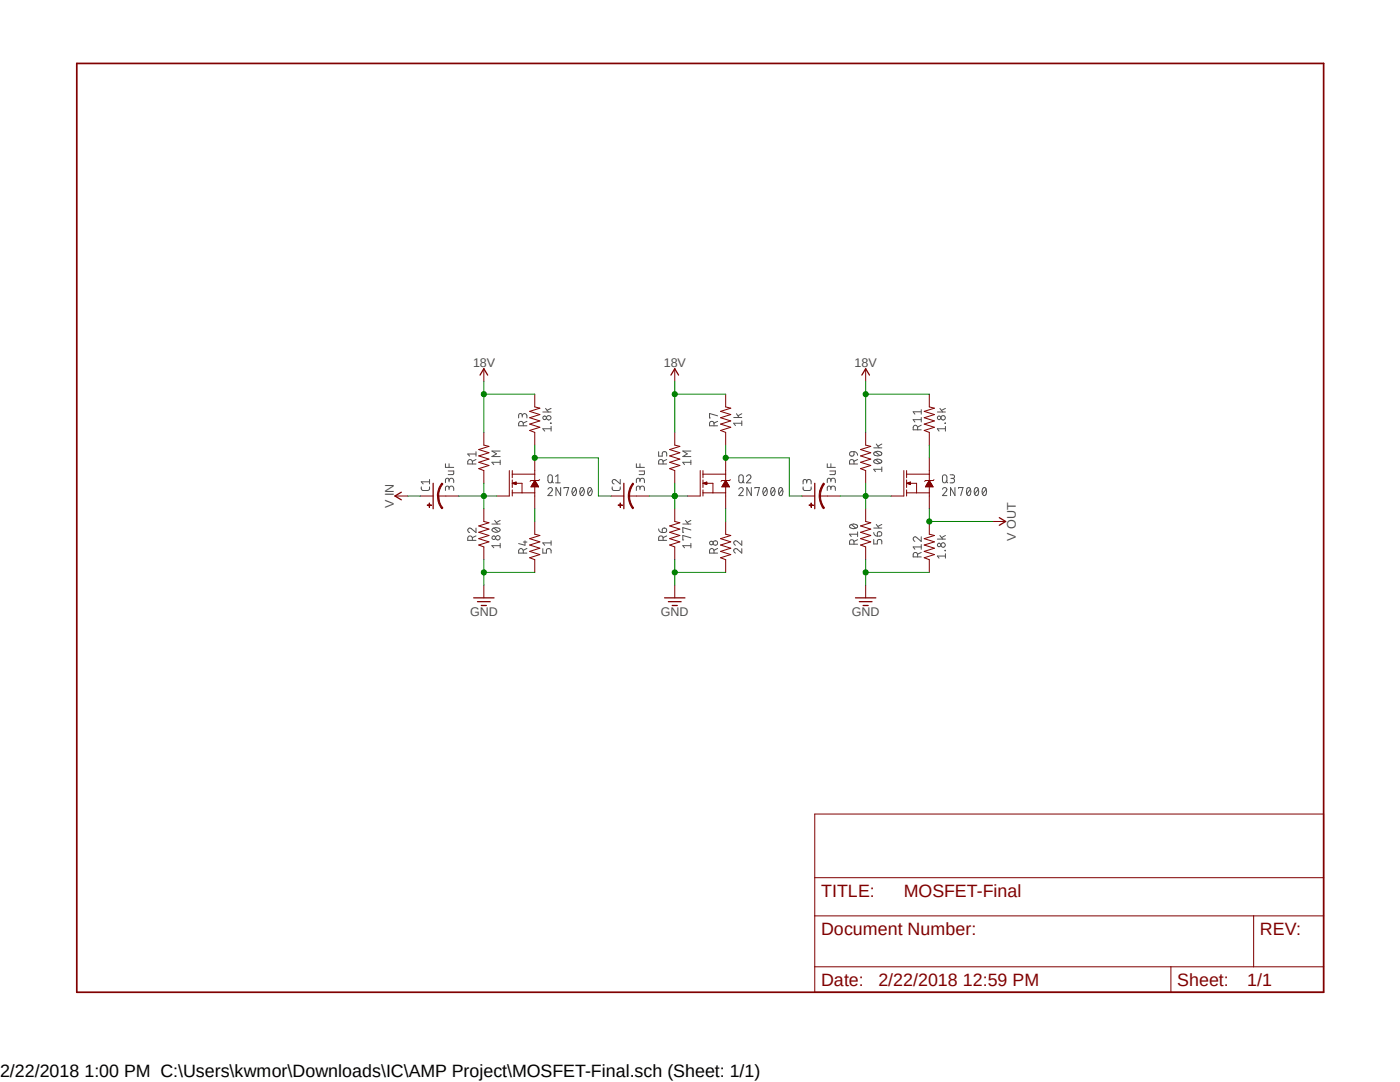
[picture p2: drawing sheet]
<svg xmlns="http://www.w3.org/2000/svg" width="279mm" height="216mm" viewBox="0 0 279 216" stroke-linecap="round" stroke-linejoin="round" font-family="sans-serif">
<path d="M14.8 12.3l249.7 186.2M264.5 12.3l-249.7 186.2" fill="none" stroke="#fff" stroke-width=".2"/>
<g fill="none" stroke="#505050" stroke-width=".2">
<path d="M84.1 97.2l.1 .5 .3 .2 1-.1 .2-.1v-.5M85.7 95.7v.9M85.7 96.1h-1.6l.4 .5M88.9 92.5v.8h1.7M89.5 94h1.1l-.2 .7h-.9M89.6 97.4a.47 .47 0 0 1 .5-.4 .47 .47 0 0 1 .5 .4v.5M89.6 97.7v-.4a.36 .36 0 0 0-.3-.3 .36 .36 0 0 0-.4 .3v.6M89.6 95.9a.47 .47 0 0 1 .5-.5 .47 .47 0 0 1 .5 .5v.4M89.6 96.1v-.3a.36 .36 0 0 0-.3-.4 .36 .36 0 0 0-.4 .4v.5M89.6 92.5v.8M94.3 92.6v-.5a.47 .47 0 0 0-.5-.4 .47 .47 0 0 0-.5 .4v.5h1.7M95 91.7l-.7 .3"/>
<path d="M95 90.6h-1.7l.4 .4M95 90.1v.9M99.8 92.2h-1.6l.4 .5M99.8 91.8v.9M99.8 90h-1.6l.9 .6-.9 .5h1.6M104.2 83a.47 .47 0 0 1 .5-.5 .47 .47 0 0 1 .5 .5v.4M104.2 83.2v-.5a.37 .37 0 0 0-.4-.2 .37 .37 0 0 0-.3 .4v.5M104.4 85v-.5a.47 .47 0 0 0-.4-.4 .47 .47 0 0 0-.5 .4v.5h1.7M105.2 84.1l-.8 .3M108.3 82.2h1.7M108.9 81.5l.5 .7M109.3 97.6a.45 .45 0 0 1 .7-.3 .45 .45 0 0 1 .1 .7l-.8 .9h.9"/>
<path d="M109.6 94.8h.4a1.3 1.3 0 0 1 .2 1.3 .46 .46 0 0 1-.5 .2 .46 .46 0 0 1-.4-.4v-.7zM109.9 84.4l.1 .1zM110 85.6h-1.7l.4 .4M110 85.1v.9M110 81.5l-.8 .4M110.1 96l.3 .4M110.9 95.1l.4-.4v1.7M110.9 96.4h.9M111.9 97.3v1.6l-.9-1.6v1.6M112.6 97.5v-.2h.9l-.5 1.6M114.4 97.3h.2a.93 .93 0 0 1 0 1.6 1.02 1.02 0 0 1-.2-1.6zM115 97.6l-.8 1"/>
<path d="M116 97.3h.2a.93 .93 0 0 1 0 1.6 1.02 1.02 0 0 1-.2-1.6zM116.5 97.6l-.7 1M117.5 97.3h.2a.93 .93 0 0 1 0 1.6 1.02 1.02 0 0 1-.2-1.6zM118.1 97.6l-.8 1M122.2 97.2v.5l.4 .2 1-.1 .2-.6M123.8 95.7v.9l-.9-.8a.44 .44 0 0 0-.7 .1 .44 .44 0 0 0 .4 .7M127 92.5v.8h1.6M127.6 94h1v.6l-.1 .1h-.9M127.7 97.4l.1-.2a.43 .43 0 0 1 .5-.2 .43 .43 0 0 1 .3 .4v.5M127.7 97.7v-.5a.37 .37 0 0 0-.4-.2 .37 .37 0 0 0-.3 .3v.6M127.7 95.9l.1-.3a.43 .43 0 0 1 .5-.2 .43 .43 0 0 1 .3 .5v.4M127.7 96.1v-.5a.37 .37 0 0 0-.4-.2 .37 .37 0 0 0-.3 .4v.5"/>
<path d="M127.7 92.5v.8M131.4 90.1v.9h.8v-.5a.45 .45 0 0 1 .4-.4 .45 .45 0 0 1 .5 .4v.5M132.3 92.6v-.7a.46 .46 0 0 0-.5-.2 .46 .46 0 0 0-.4 .4v.5h1.7M133.1 91.7l-.8 .3M137.9 92.2h-1.6l.3 .5M137.9 90h-1.6l.9 .6-.9 .5h1.6M137.9 91.8v.9M142.5 85v-.7a.46 .46 0 0 0-.5-.2 .46 .46 0 0 0-.4 .4v.5h1.6M143.2 83l-1.6-.5v.9h.2M143.2 84.1l-.7 .3M146.4 83.3h1.6M147 82.5l.5 .8"/>
<path d="M147.4 97.6a.44 .44 0 0 1 .7-.3 .44 .44 0 0 1 .1 .7l-.8 .9h.9M147.5 95a.46 .46 0 0 1 .5-.2 .46 .46 0 0 1 .3 .4v.7a.45 .45 0 0 1-.4 .5 .45 .45 0 0 1-.5-.5zM148 84.5h-1.6l.4 .4M148 84v.9M148 82.5l-.7 .5M148.2 96l.3 .4M149 95.1a.45 .45 0 0 1 .6-.4 .45 .45 0 0 1 .1 .8l-.7 .9h.9M149.9 97.3v1.6l-.8-1.6v1.6M150.7 97.5v-.2h.9l-.5 1.6M152.5 97.3h.2a.98 .98 0 0 1 0 1.6 1.02 1.02 0 0 1-.2-1.6zM153 97.6l-.7 1M154.1 97.3h.2a.98 .98 0 0 1 0 1.6 1.02 1.02 0 0 1-.2-1.6z"/>
<path d="M154.6 97.6l-.7 1M155.6 97.3h.2a.98 .98 0 0 1 0 1.6 1.02 1.02 0 0 1-.2-1.6zM156.2 97.6l-.8 1M160.3 97.2v.5l.3 .2 1.1-.1 .2-.6M161 96.1a.45 .45 0 0 1 .4-.4 .45 .45 0 0 1 .5 .4v.5M161 96.4v-.6a.37 .37 0 0 0-.4-.1 .37 .37 0 0 0-.3 .3v.6M165.1 92.5v.8h1.6M165.6 94h1.1l-.1 .7h-1M165.8 97.4l.1-.2a.46 .46 0 0 1 .5-.2 .46 .46 0 0 1 .3 .4v.5M165.8 97.7v-.4a.36 .36 0 0 0-.3-.3 .36 .36 0 0 0-.4 .3v.6M165.8 95.9a.45 .45 0 0 1 .5-.5 .45 .45 0 0 1 .4 .5v.4M165.8 96.1v-.3a.36 .36 0 0 0-.3-.4 .36 .36 0 0 0-.4 .4v.5"/>
<path d="M165.8 92.5v.8M169.6 90.3l.2-.1 .6-.1v.6a.46 .46 0 0 1-.6 .3 .46 .46 0 0 1-.2-.7zM170.4 92.6v-.7a.46 .46 0 0 0-.5-.2 .46 .46 0 0 0-.4 .4v.5h1.7M170.4 90.1a.72 .72 0 0 1 .8 .7M171.2 91.7l-.8 .3M174.4 89.4h1.6M174.4 91.9l.2-.1a.96 .96 0 0 1 1.4 .3 .93 .93 0 0 1-1.6 0zM174.4 90.3l.2-.1a.96 .96 0 0 1 1.4 .3 .93 .93 0 0 1-1.6 0zM174.7 91.7l.9 .7M174.7 90.2l.9 .7M174.9 88.6l.5 .8M176 93.6h-1.6l.3 .5"/>
<path d="M176 93.2v.9M176 88.6l-.8 .4M183.1 85.8v-.5a.45 .45 0 0 0-.3-.4 .45 .45 0 0 0-.5 .2l-.1 .7h1.7M183.9 84.8l-.8 .4M183.9 83.7h-1.7l.4 .5M183.9 81.7v.9M183.9 83.3v.9M183.9 82.2h-1.7l.4 .4M187.1 82.2h1.6M187.6 81.5l.5 .7M188.1 97.6a.44 .44 0 0 1 .6-.3 .44 .44 0 0 1 .1 .7l-.7 .9h.9M188.1 95a.46 .46 0 0 1 .5-.2 .46 .46 0 0 1 .4 .4v.7a.47 .47 0 0 1-.7 .4 1.4 1.4 0 0 1-.2-1.3z"/>
<path d="M188.6 84.4l.1 .1zM188.7 85.6h-1.6l.3 .4M188.7 85.1v.9M188.7 81.5l-.8 .4M188.8 96l.3 .4M189.6 94.7l.7 .1a.37 .37 0 0 1 .2 .4 .37 .37 0 0 1-.4 .3h-.3M190 95.5a.45 .45 0 0 1 .5 .4 .45 .45 0 0 1-.5 .5h-.4M190.6 97.3v1.6l-.9-1.6v1.6M191.3 97.5v-.2h.9l-.5 1.6M193.1 97.3h.2a.93 .93 0 0 1 0 1.6 1.06 1.06 0 0 1-.2-1.6zM193.7 97.6l-.7 1M194.7 97.3h.2a.93 .93 0 0 1 0 1.6 .98 .98 0 0 1-.2-1.6z"/>
<path d="M195.2 97.6l-.7 1M196.3 97.3h.1a.93 .93 0 0 1 0 1.6 .98 .98 0 0 1-.1-1.6zM196.8 97.6l-.7 1M94.3 107.8v-.4a.47 .47 0 0 0-.5-.5 .47 .47 0 0 0-.5 .5v.4h1.7M95 105.4v.9l-.9-.8a.43 .43 0 0 0-.7 .2 .43 .43 0 0 0 .3 .6M95 106.9l-.7 .4M98.2 104.6h1.6M98.3 105.5l.7-.2a.74 .74 0 0 1 .8 .4 .96 .96 0 0 1-1.6 0zM98.6 105.4l.8 .7M98.7 103.8l.6 .8M99.8 108.4v.9M99.8 108.9h-1.6l.4 .4"/>
<path d="M99.8 103.8l-.7 .5M104.4 110.4v-.5a.47 .47 0 0 0-.4-.5 .47 .47 0 0 0-.5 .5v.5h1.7M104.4 108.2h.8M104.8 107.9v.9l-1.3-.3M105.2 109.4l-.8 .4M108.3 109.5v.9h.8v-.6a.49 .49 0 0 1 .4-.3 .49 .49 0 0 1 .5 .3v.6M110 107.9v.9M110 108.3h-1.7l.4 .5M131.4 105.5a.72 .72 0 0 0 .8 .8M132.3 107.8v-.7a.46 .46 0 0 0-.5-.2 .46 .46 0 0 0-.4 .5v.4h1.7M132.3 105.4a.47 .47 0 0 1 .7 .2 .47 .47 0 0 1-.4 .7h-.4v-.6zM133.1 106.9l-.8 .4"/>
<path d="M136.3 104.6h1.6M136.8 103.8l.6 .8M137.9 108.9h-1.6l.3 .4M137.9 108.4v.9M137.9 107.3l-1.6-.5v.9h.1M137.9 105.7l-1.6-.4v.9h.1M137.9 103.8l-.8 .5M142.5 110.4v-.5a.45 .45 0 0 0-.3-.4 .45 .45 0 0 0-.6 .2v.7h1.6M143.2 109.4l-.7 .4M148 109.5v.9l-.8-.8a.45 .45 0 0 0-.8 .1 .45 .45 0 0 0 .4 .7M148 107.9v.9l-.8-.8a.45 .45 0 0 0-.8 .1 .45 .45 0 0 0 .4 .7M169.6 104.8l.2-.1a.96 .96 0 0 1 1.4 .3 .93 .93 0 0 1-1.7 0z"/>
<path d="M169.9 104.6l.9 .8M170.4 108.6v-.4a.45 .45 0 0 0-.4-.5 .45 .45 0 0 0-.5 .5v.4h1.7M171.2 107.7l-.8 .3M171.2 106.6h-1.7l.4 .5M171.2 106.1v1M174.4 107.7v.8h.7v-.5a.46 .46 0 0 1 .4-.4 .46 .46 0 0 1 .5 .4v.5M174.4 106.3a.72 .72 0 0 0 .7 .7M174.4 105.4h1.6M174.9 104.6l.5 .8M175.1 106.3a.46 .46 0 0 1 .8 0 .46 .46 0 0 1-.4 .7h-.4zM176 104.6l-.8 .4M183.1 111.1l-.1-.7a.43 .43 0 0 0-.5-.1 .43 .43 0 0 0-.3 .4v.4h1.7"/>
<path d="M183.9 107.1v.9l-.9-.7a.45 .45 0 0 0-.8 .1 .45 .45 0 0 0 .4 .6M183.9 108.7v.9M183.9 110.2l-.8 .4M183.9 109.1h-1.7l.4 .5M187.1 107.6h1.6M187.6 106.8l.5 .8M188.6 109.8l.1 .1zM188.7 110.5v.9M188.7 111h-1.6l.3 .4M188.7 106.8l-.8 .5"/>
<circle cx="108.7" cy="83.4" r=".35"/>
<circle cx="109.5" cy="83.4" r=".45"/>
<circle cx="187.4" cy="83.4" r=".34"/>
<circle cx="188.2" cy="83.4" r=".45"/>
<circle cx="98.5" cy="107.3" r=".37"/>
<circle cx="99.4" cy="107.3" r=".45"/>
<circle cx="142" cy="108.4" r=".37"/>
<circle cx="142.8" cy="108.4" r=".46"/>
<circle cx="187.4" cy="108.7" r=".35"/>
<circle cx="188.2" cy="108.7" r=".45"/>
</g>
<g fill="none" stroke="#800000" stroke-width=".2">
<path d="M106.7 78.7v2.5l1 .2-2 .7 2 .6-2 .7 2 .6-2 .6 2 .7-2 .6 1 .4v2.5M144.8 78.7v2.5l1 .2-2 .7 2 .6-2 .7 2 .6-2 .6 2 .7-2 .6 1 .4v2.5M185.5 78.7v2.5l1 .2-2.1 .7 2.1 .6-2.1 .7 2.1 .6-2.1 .6 2.1 .7-2.1 .6 1.1 .4v2.5M87.5 99h1.5M96.6 86.3v2.5l1 .3-2.1 .6 2.1 .6-2.1 .7 2.1 .6-2.1 .6 2.1 .7-2.1 .6 1.1 .4v2.5M101.6 93.9v5.1h-2.5M102.2 93.9v1.4M102.2 95.8v1.5M102.2 97.7v1.3M102.2 98.3h4.5M102.2 96.4h2v1.9M102.2 94.6h4.5"/>
<path d="M102.2 96.4l.8-.2v.5zM102.5 96.5h.5M102.5 96.4h.5M102.7 96.3h.3M102.8 96.6h.2M106 97.1h1.4M106.1 97h1.3M106.1 96.9h1.3M106.2 96.8h1.1M106.3 96.7h.9M106.3 96.6h.9M106.3 96.5h.8"/>
<path d="M106.4 96.4h.7M106.5 96.4h.5M106.5 96.3h.5M106.6 96.2h.3M106.6 96.1h.2M106.7 96h.1M106.7 91.4v4.5M106.7 97.2v4.3M106.7 95.9l.8 1.3h-1.5zM107.7 95.7l-.2 .2h-1.5l-.2 .2M134.7 86.3v2.5l1 .3-2.1 .6 2.1 .6-2.1 .7 2.1 .6-2.1 .6 2.1 .7-2.1 .6 1.1 .4v2.5M139.7 93.9v5.1h-2.5"/>
<path d="M140.3 98.3h4.5M140.3 94.6h4.5M140.3 93.9v1.4M140.3 95.8v1.5M140.3 97.7v1.3M140.3 96.4l.8-.2v.5zM140.3 96.4h2v1.9M140.5 96.4h.6M140.6 96.5h.5M140.8 96.6h.3M140.8 96.3h.3M144.1 97.1h1.4"/>
<path d="M144.2 97h1.3M144.2 96.9h1.2M144.3 96.8h1.1M144.3 96.7h1M144.4 96.6h.9M144.4 96.5h.8M144.5 96.4h.7M144.5 96.4h.6M144.6 96.3h.5M144.7 96.2h.3M144.7 96.1h.2M144.7 96h.2"/>
<path d="M144.8 95.9l.8 1.3h-1.5zM144.8 91.4v4.5M144.8 97.2v4.3M145.8 95.7l-.2 .2h-1.5l-.2 .2M172.8 86.3v2.5l1 .3-2.1 .6 2.1 .6-2.1 .7 2.1 .6-2.1 .6 2.1 .7-2.1 .6 1.1 .4v2.5M180.4 93.9v5.1h-2.6M180.9 98.3h4.6M180.9 96.4h2v1.9M180.9 94.6h4.6M180.9 93.9v1.4M180.9 95.8v1.5M180.9 97.7v1.3"/>
<path d="M180.9 96.4l.8-.2v.5zM181.2 96.4h.5M181.2 96.5h.5M181.4 96.3h.3M181.5 96.6h.2M184.7 97.1h1.5M184.8 97h1.3M184.8 96.9h1.3M184.9 96.8h1.1M185 96.7h.9M185 96.6h.9M185 96.5h.8"/>
<path d="M185.1 96.4h.7M185.2 96.4h.5M185.2 96.3h.5M185.3 96.2h.3M185.3 96.1h.3M185.4 96h.1M185.5 95.9l.7 1.3h-1.5zM185.5 91.4v4.5M185.5 97.2v4.3M186.4 95.7l-.2 .2h-1.5l-.2 .2M96.6 101.5v2.6l1 .2-2.1 .6 2.1 .7-2.1 .6 2.1 .6-2.1 .7 2.1 .6-2.1 .7 1.1 .3v2.6M106.7 104.1v2.5l1 .2-2 .7 2 .6-2 .7 2 .6-2 .6 2 .7-2 .6 1 .4v2.5"/>
<path d="M134.7 101.5v2.6l1 .2-2.1 .6 2.1 .7-2.1 .6 2.1 .6-2.1 .7 2.1 .6-2.1 .7 1.1 .3v2.6M144.8 104.1v2.5l1 .2-2 .7 2 .6-2 .7 2 .6-2 .6 2 .7-2 .6 1 .4v2.5M172.8 101.5v2.6l1 .2-2.1 .6 2.1 .7-2.1 .6 2.1 .6-2.1 .7 2.1 .6-2.1 .7 1.1 .3v2.6M185.5 104.1v2.5l1 .2-2.1 .7 2.1 .6-2.1 .7 2.1 .6-2.1 .6 2.1 .7-2.1 .6 1.1 .4v2.5"/>
</g>
<path d="M86.4 96.4v5.1" fill="none" stroke="#800000" stroke-width=".25"/>
<path d="M88.2 96.4l.2 .2a3.8 3.8 0 0 0-.9 2.4h-.2a4.2 4.2 0 0 1 .9-2.6z" fill-rule="evenodd" fill="#800000"/>
<path d="M88.2 96.4l.2 .2a3.8 3.8 0 0 0-.9 2.4h-.2a4.2 4.2 0 0 1 .9-2.6z" fill="none" stroke="#800000" stroke-width=".2"/>
<path d="M87.3 99h.3a3.3 3.3 0 0 0 .8 2.3l-.2 .2a3.6 3.6 0 0 1-.9-2.5z" fill-rule="evenodd" fill="#800000"/>
<path d="M87.3 99h.3a3.3 3.3 0 0 0 .8 2.3l-.2 .2a3.6 3.6 0 0 1-.9-2.5z" fill="none" stroke="#800000" stroke-width=".2"/>
<path d="M85.6 100.4l.1 .8z" fill-rule="evenodd" fill="#800000"/>
<path d="M85.6 100.4l.1 .8z" fill="none" stroke="#800000" stroke-width=".2"/>
<path d="M85.3 100.8h.8z" fill-rule="evenodd" fill="#800000"/>
<path d="M83.9 99h2.5M89 99h2.5M125.5 99h1.5M85.3 100.8h.8z" fill="none" stroke="#800000" stroke-width=".2"/>
<path d="M124.5 96.4v5.1" fill="none" stroke="#800000" stroke-width=".25"/>
<path d="M126.3 96.4l.1 .2a4.1 4.1 0 0 0-.8 2.4h-.2a4.2 4.2 0 0 1 .9-2.6z" fill-rule="evenodd" fill="#800000"/>
<path d="M126.3 96.4l.1 .2a4.1 4.1 0 0 0-.8 2.4h-.2a4.2 4.2 0 0 1 .9-2.6z" fill="none" stroke="#800000" stroke-width=".2"/>
<path d="M125.4 99h.2a3.9 3.9 0 0 0 .8 2.3l-.1 .2a3.9 3.9 0 0 1-.9-2.5z" fill-rule="evenodd" fill="#800000"/>
<path d="M125.4 99h.2a3.9 3.9 0 0 0 .8 2.3l-.1 .2a3.9 3.9 0 0 1-.9-2.5z" fill="none" stroke="#800000" stroke-width=".2"/>
<path d="M123.7 100.4l.1 .8z" fill-rule="evenodd" fill="#800000"/>
<path d="M123.7 100.4l.1 .8z" fill="none" stroke="#800000" stroke-width=".2"/>
<path d="M123.4 100.8h.8z" fill-rule="evenodd" fill="#800000"/>
<path d="M122 99h2.5M127 99h2.6M163.6 99h1.5M123.4 100.8h.8z" fill="none" stroke="#800000" stroke-width=".2"/>
<path d="M162.6 96.4v5.1" fill="none" stroke="#800000" stroke-width=".25"/>
<path d="M164.3 96.4l.2 .2a4.1 4.1 0 0 0-.8 2.4h-.2a3.8 3.8 0 0 1 .8-2.6z" fill-rule="evenodd" fill="#800000"/>
<path d="M164.3 96.4l.2 .2a4.1 4.1 0 0 0-.8 2.4h-.2a3.8 3.8 0 0 1 .8-2.6z" fill="none" stroke="#800000" stroke-width=".2"/>
<path d="M163.5 99h.2a3.9 3.9 0 0 0 .8 2.3l-.2 .2a4.3 4.3 0 0 1-.8-2.5z" fill-rule="evenodd" fill="#800000"/>
<path d="M163.5 99h.2a3.9 3.9 0 0 0 .8 2.3l-.2 .2a4.3 4.3 0 0 1-.8-2.5z" fill="none" stroke="#800000" stroke-width=".2"/>
<path d="M161.8 100.4l.1 .8z" fill-rule="evenodd" fill="#800000"/>
<path d="M161.8 100.4l.1 .8z" fill="none" stroke="#800000" stroke-width=".2"/>
<path d="M161.5 100.8h.8z" fill-rule="evenodd" fill="#800000"/>
<g fill="none" stroke="#800000" stroke-width=".2">
<path d="M96.6 73.6v2.5M134.7 73.6v2.5M172.8 73.6v2.5M78.8 99h2.6M160.1 99h2.5M165.1 99h2.6M96.6 116.8v2.5M134.7 116.8v2.5M161.5 100.8h.8zM172.8 116.8v2.5M198.2 104.1h2.5M162.6 162.4h101.6v35.6h-101.6z"/>
<path d="M162.6 175.1h101.6M162.6 182.8h101.6M162.6 192.9h101.6M233.7 192.9v5.1M250.2 182.8v10.1"/>
</g>
<g fill="none" stroke="#800000" stroke-width=".25">
<path d="M95.8 74.8l.8-1.2 .7 1.2M133.9 74.8l.8-1.2 .7 1.2M172 74.8l.8-1.2 .7 1.2M80.1 98.2l-1.3 .8 1.3 .7M94.5 119.3h4.1M132.6 119.3h4.1M170.7 119.3h4.1M199.4 103.3l1.3 .8-1.3 .7M95.3 120.1h2.5M96.1 120.8h1M133.4 120.1h2.5M134.2 120.8h1"/>
<path d="M171.5 120.1h2.5M172.3 120.8h1"/>
</g>
<path d="M15.3 12.7h248.9v185.3h-248.9z" fill="none" stroke="#800000" stroke-width=".34"/>
<path d="M106.7 88.8v2.6h12.7v7.6h2.6M106.7 101.5v2.6" fill="none" stroke="#008000" stroke-width=".2"/>
<circle cx="106.7" cy="91.4" r=".51" fill="#008000"/>
<g fill="none" stroke="#008000" stroke-width=".2">
<path d="M144.8 88.8v2.6h12.7v7.6h2.6M144.8 101.5v2.6"/>
<circle cx="106.7" cy="91.4" r=".51"/>
</g>
<circle cx="144.8" cy="91.4" r=".51" fill="#008000"/>
<g fill="none" stroke="#008000" stroke-width=".2">
<path d="M96.6 111.7v5.1M96.6 114.2h10.1"/>
<circle cx="144.8" cy="91.4" r=".51"/>
</g>
<circle cx="96.6" cy="114.2" r=".51" fill="#008000"/>
<g fill="none" stroke="#008000" stroke-width=".2">
<path d="M134.7 111.7v5.1M134.7 114.2h10.1"/>
<circle cx="96.6" cy="114.2" r=".51"/>
</g>
<circle cx="134.7" cy="114.2" r=".51" fill="#008000"/>
<g fill="none" stroke="#008000" stroke-width=".2">
<path d="M172.8 111.7v5.1M172.8 114.2h12.7"/>
<circle cx="134.7" cy="114.2" r=".51"/>
</g>
<circle cx="172.8" cy="114.2" r=".51" fill="#008000"/>
<g fill="none" stroke="#008000" stroke-width=".2">
<path d="M96.6 76.1v10.2M96.6 78.7h10.1"/>
<circle cx="172.8" cy="114.2" r=".51"/>
</g>
<circle cx="96.6" cy="78.7" r=".51" fill="#008000"/>
<g fill="none" stroke="#008000" stroke-width=".2">
<path d="M134.7 76.1v10.2M134.7 78.7h10.1"/>
<circle cx="96.6" cy="78.7" r=".51"/>
</g>
<circle cx="134.7" cy="78.7" r=".51" fill="#008000"/>
<g fill="none" stroke="#008000" stroke-width=".2">
<path d="M172.8 76.1v10.2M172.8 78.7h12.7"/>
<circle cx="134.7" cy="78.7" r=".51"/>
</g>
<circle cx="172.8" cy="78.7" r=".51" fill="#008000"/>
<g fill="none" stroke="#008000" stroke-width=".2">
<path d="M91.5 99h5.1M96.6 96.4v5.1M185.5 88.8v2.6"/>
<circle cx="172.8" cy="78.7" r=".51"/>
</g>
<circle cx="96.6" cy="99" r=".51" fill="#008000"/>
<g fill="none" stroke="#008000" stroke-width=".2">
<path d="M96.6 99h2.5M134.7 96.4v5.1"/>
<circle cx="96.6" cy="99" r=".51"/>
</g>
<circle cx="134.7" cy="99" r=".51" fill="#008000"/>
<g fill="none" stroke="#008000" stroke-width=".2">
<path d="M134.7 99h2.5"/>
<circle cx="134.7" cy="99" r=".51"/>
</g>
<circle cx="134.7" cy="99" r=".51" fill="#008000"/>
<g fill="none" stroke="#008000" stroke-width=".2">
<path d="M129.6 99h5.1M172.8 99h5M172.8 96.4v5.1"/>
<circle cx="134.7" cy="99" r=".51"/>
</g>
<circle cx="172.8" cy="99" r=".51" fill="#008000"/>
<g fill="none" stroke="#008000" stroke-width=".2">
<path d="M81.4 99h2.5M167.7 99h5.1M185.5 101.5v2.6h12.7"/>
<circle cx="172.8" cy="99" r=".51"/>
</g>
<circle cx="185.5" cy="104.1" r=".51" fill="#008000"/>
<circle cx="185.5" cy="104.1" r=".51" fill="none" stroke="#008000" stroke-width=".2"/>
<g font-size="3.6" fill="#800000">
<text x="163.9" y="178.9">TITLE:</text>
<text x="180.4" y="178.9">MOSFET-Final</text>
<text x="163.9" y="186.6">Document Number:</text>
<text x="251.5" y="186.6">REV:</text>
<text x="163.9" y="196.7">Date:</text>
<text x="175.3" y="196.7">2/22/2018 12:59 PM</text>
<text x="234.9" y="196.7">Sheet:</text>
<text x="248.9" y="196.7">1/1</text>
</g>
<text font-size="3.6" x="0" y="214.9">2/22/2018 1:00 PM C:\Users\kwmor\Downloads\IC\AMP Project\MOSFET-Final.sch (Sheet: 1/1)</text>
<g font-size="2.5" fill="#505050">
<text x="94.4" y="73.3">18V</text>
<text x="132.5" y="73.3">18V</text>
<text x="170.6" y="73.3">18V</text>
<text x="78.6" y="101.3" transform="rotate(-90 78.6 101.3)">V IN</text>
<text x="202.7" y="107.9" transform="rotate(-90 202.7 107.9)">V OUT</text>
<text x="93.8" y="122.9">GND</text>
<text x="131.9" y="122.9">GND</text>
<text x="170" y="122.9">GND</text>
</g>
</svg>
